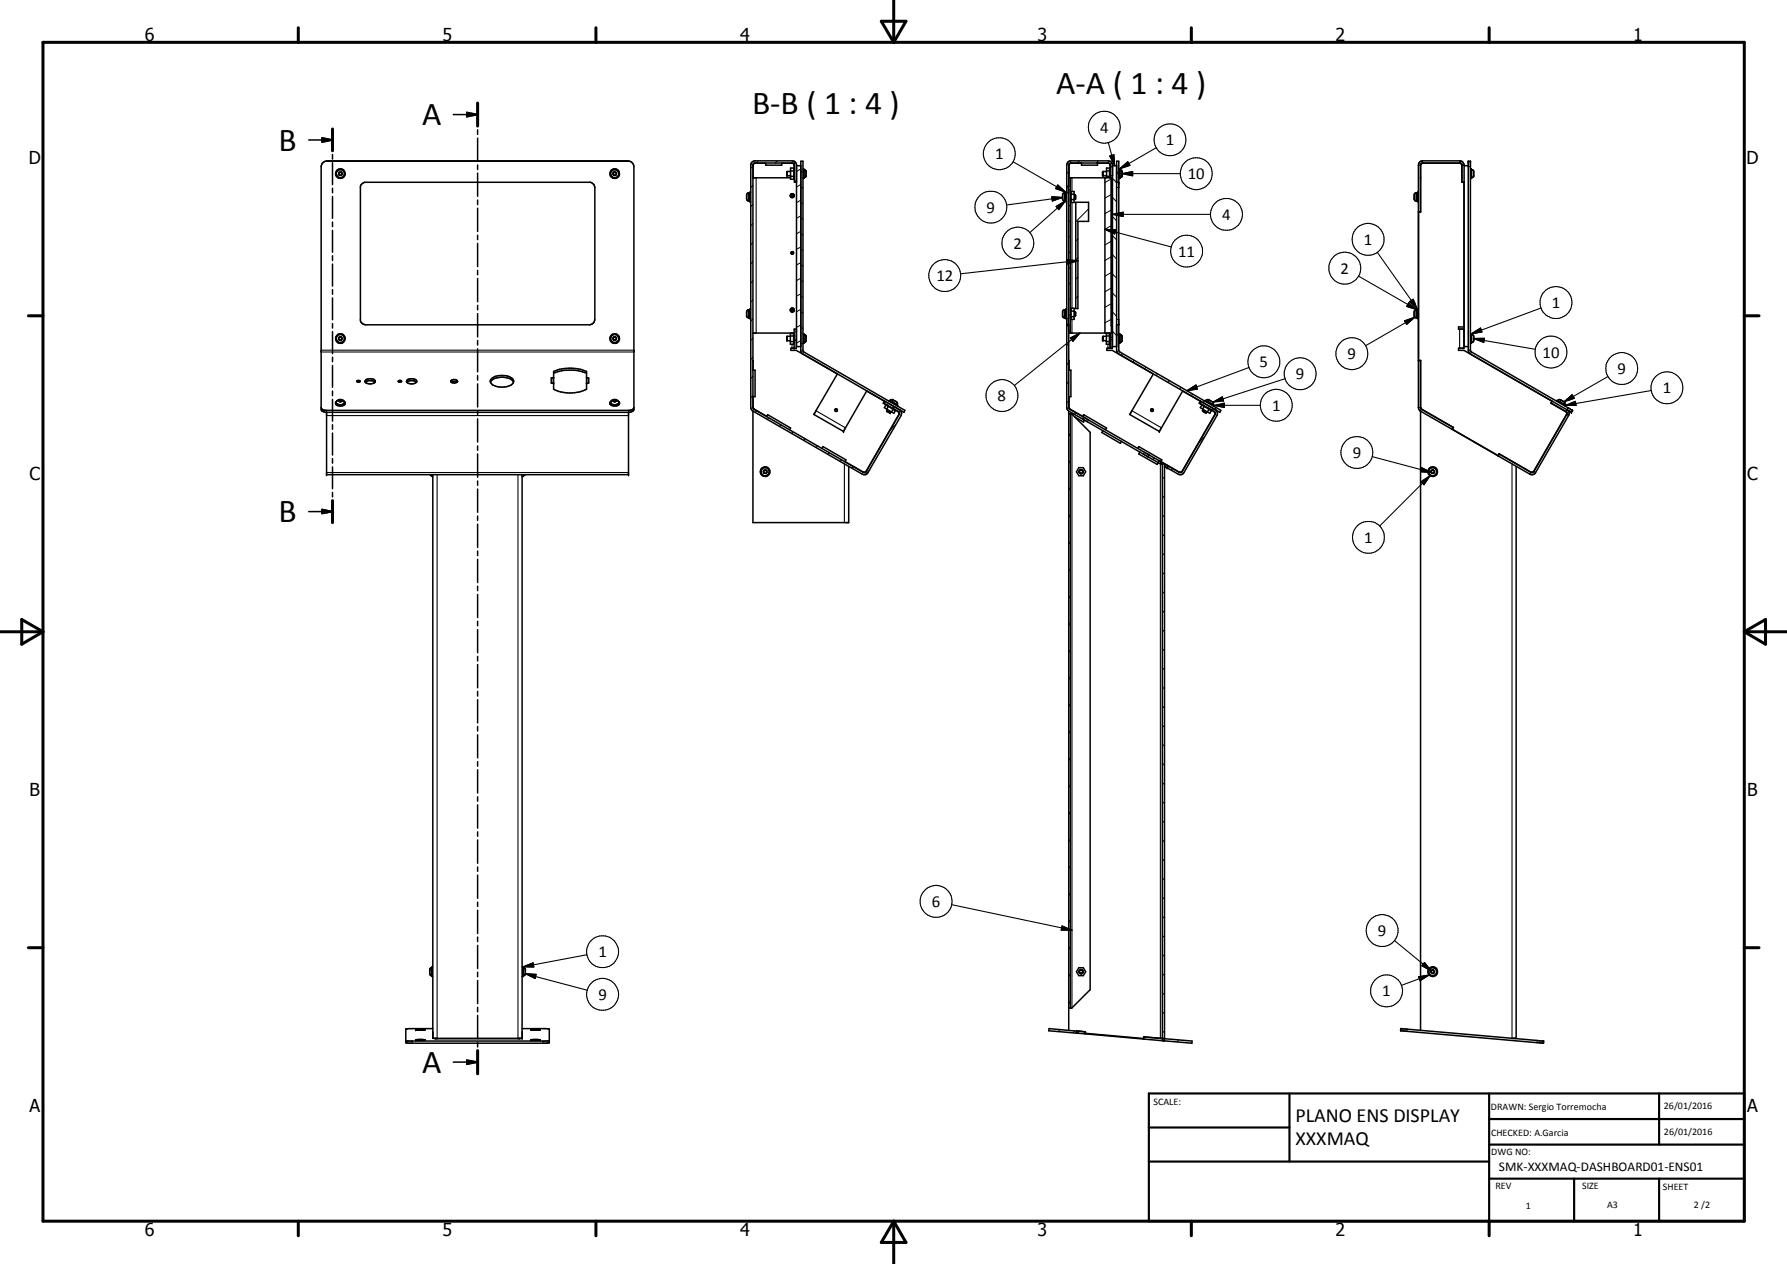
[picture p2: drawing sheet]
<svg xmlns="http://www.w3.org/2000/svg" width="420mm" height="297mm" viewBox="0 0 420 297" stroke-linecap="round" stroke-linejoin="round" font-family="sans-serif">
<g fill="none" stroke="#000" stroke-width=".35">
<path d="M72.6 32.9h5.6M75.7 32.4l2.5 .5-2.5 .5zM75.9 38.3l.6-.4h71.5l.5 .2 .4 .6 .1 .5v57.1l-.1 .2-.9 .4h-71.5l-.8-.3-.2-.3v-57.1zM76.8 37.9h71M78.2 30.3v5.1M78.2 36.3v1.1M78.2 38.2v5.2M106.6 26.9h5.7M109.8 26.4l2.5 .5-2.5 .5zM112.3 24.2v5.4M112.3 30.5v1.1M112.3 32.5v5.4"/>
<path d="M112.3 38.8v1M177.1 38.8l-.1 57M177.2 38.4l-.2 .4M177.4 38.4l-.3 .4M180 38.3v.5h3.8v-.5M186.3 38.3l-8.9 .1M186.3 38.3l.5 .4M186.3 38.4l.4 .3M186.7 38.7l.1 4.1h.5M187.3 38.9h1M188.3 37.9h.5v44.6l24 13.9-.3 .5-23.7-13.7-.4-.5zM188.8 39.7h.2v2.3h-.2"/>
<path d="M189 39.9l.5 .3v1.2l-.5 .4M251.3 38.7v57.1l.3 .3 2.9 1.7M251.4 38.7v3.1M251.8 38.3l-.5 .4M251.8 38.4l-.4 .3M254.3 38.3v.5h3.8v-.5M260.6 38.3l-8.8 .1M260.6 38.3l.4 .4M260.6 38.4l.3 .1 .2 .3-.1 3M261.6 38.9h.9M262.5 37.9h.5l.1 44.6 24 13.9-.3 .5-23.8-13.7-.3-.5-.2-.4zM263 39.7h.3v2.3h-.3"/>
<path d="M263.3 39.9l.5 .3v1.2l-.5 .4M334.1 38.5l-.1 .3v11M334.1 38.5l-.1 11.3h-.5M334.5 38.3h8.7M334.5 38.3l-.4 .2M334.5 38.4l-.4 .1M343.2 38.3l.5 .2M343.2 38.4l.4 .1M343.7 38.5v.2M343.7 38.7v4.1h.5M344.2 38.9h1M345.2 37.9h.5l.1 44.6 23.9 13.9-.2 .5-23.8-13.7-.4-.5-.1-.4z"/>
<path d="M345.7 39.7h.2v2.3h-.2M345.9 39.9l.6 .3v1.2l-.6 .4M78.2 44.2v1.1M78.2 46.2v5.1M78.2 52.2v1.1M78.2 54.1v5.2M79.8 40.5h.4l.2 .3-.2 .3h-.4l-.1-.3zM84.9 43.4l.8-.6 53.4 .1 .5 .5 .3 .7v31a1.3 1.3 0 0 1-1.3 1.2h-52.6l-.7-.2-.6-.8v-31.4zM112.3 40.7v5.4M112.3 47v1.1M112.3 48.9v5.5M112.3 55.3v1"/>
<path d="M112.3 57.2v5.5M144.3 40.5h.4l.2 .3-.2 .3h-.4l-.1-.3zM176.1 45.3v1.9M176.3 45.3h-.4l-.4 .5 .1 1.2 .7 .2M176.3 46.4l-.2 .1M176.3 46.2l-.2 .2M176.5 45.2h-.2v2.2h.2M177 41.8h8.9M185.1 41.3h.8M185.1 40.3h.8M185.1 40.3v1M185.9 40.2h.9"/>
<path d="M185.9 41.4h.7M186.1 59.3l.3-.1 .1 .3-.3 .1zM186.1 45.8h.4v.3h-.4zM186.6 41.6h.2M186.6 41.8h.2M186.8 40.5h-.2v1.5h.2M186.8 40h-.2v-.5h-.7v2.6h.9M250.4 45.3v1.9M250.6 45.3h-.5l-.3 .3v1.3l.2 .3h.6M250.6 46.4l-.2 .1M250.6 46.2l-.2 .2M250.8 43.8h.5"/>
<path d="M250.8 45.2h-.2v2.2h.2M251.3 41.8h10v36.5h-10M251.7 45h.8v2.6h-.7v-.5h-.1M251.7 45.1h.1v1.6h-.1M251.7 45.5h.1M251.7 46.9h.8M251.7 41.8v36.5M251.8 45.6h.7M252.5 45.8h.3M252.5 46.8h.3M252.8 45.8v1M252.8 45.8l.1 .1-.1 .9"/>
<path d="M252.9 47.5h3v4.5h-2.5v20.5h-.5zM259.4 41.3h.8M259.4 40.3v1M259.4 40.3l-.2 .1 .2 .9M259.4 40.3h.8M259.8 41.8v36.5M260.2 40.2h.9M260.2 41.4h.7M260.9 41.6h.2M261.1 40.5h-.2v1.3M261.1 41.3h.5M261.1 40h-.2v-.5h-.7v2.3"/>
<path d="M261.3 42.5v34M261.3 41.8l.3 .5M262.5 42.8h.5M333.1 45.3v1.9M333.3 45.3h-.5l-.3 .3v1.3l.2 .3h.6M333.3 46.4l-.2 .1M333.3 46.2l-.2 .2M333.5 45.2h-.2v2.2h.2M333.5 49.8h.5M334 41.8h.1M343.7 41.3h.1M343.7 41.8h.1"/>
<path d="M343.7 40.3h.1M78.2 60.1v1.1M78.2 62.1v5.1M78.2 68.1v1M78.2 70v5.1M78.2 76v1.1M78.2 77.9v5.2M79.8 79.2h.4l.2 .3-.2 .4h-.4l-.1-.4zM112.3 63.5v1.1M112.3 65.4v5.5M112.3 71.8v1M112.3 73.7v5.5"/>
<path d="M144.3 79.2h.4l.2 .3-.2 .4h-.4l-.1-.4zM176.1 72.8v1.9M176.3 72.8h-.4l-.4 .5 .1 1.2 .7 .2M176.3 73.8l-.2 .1M176.3 73.7l-.2 .1M176.5 72.6h-.2v2.3h.2M177 78.3h9.7M185.1 79h.7M185.1 79v1.1M185.8 79h.8M185.8 78.3v2.6h.8v-.5h.1M186.1 72.8l.2-.2 .2 .4h-.4z"/>
<path d="M186.6 78.9h.1M186.7 78.4h-.1v1.5h.1M187.2 79h.1M187.3 77.9l-.1 .1M188.8 78.4h.2v2.3h-.2M189 78.6l.5 .3v1.3l-.5 .3M250.4 72.8v1.9M250.6 72.8h-.5l-.3 .4v1.2l.3 .3h.5M250.6 73.8l-.2 .1M250.6 73.7l-.2 .1M250.8 76.3h.5M250.8 72.6h-.2v2.3h.2"/>
<path d="M251.7 72.6h.1v1.5h-.1M251.7 72.4h.8v2.7h-.7v-.6h-.1M251.7 73h.1M251.7 74.4h.8M251.8 73.1h.7M252.5 73.3h.3M252.5 74.3h.3M252.8 73.3v1M252.8 73.3l.1 .1-.1 .9M259.4 79v1.1M259.4 79l-.2 .2 .2 .9M259.4 79h.7"/>
<path d="M260.1 79h.9M260.1 78.3v2.6h.9M260.8 78.3v.5h.2M261 79.2h-.2v1.5h.2M261 78.3v3.5M261.5 78v3.8h-1.2v.5h1.2l9.6 5.6-5.5 9.5 7 4 5.5-9.5M261.5 79h.1M261.6 77.8l-.3 .4M262.5 76.3h.5M263 78.4h.3v2.3h-.3M263.3 78.6l.5 .3v1.3l-.5 .3M333.1 72.8v1.9"/>
<path d="M333.3 72.8h-.5l-.3 .4v1.2l.3 .3h.5M333.3 73.8l-.2 .1M333.3 73.7l-.2 .1M333.5 72.6h-.2v2.3h.2M344.2 79h.1M344.2 76.8h-1.3v.5h1.3M344.2 77.9v.1M345.7 78.4h.2v2.3h-.2M345.9 78.6l.6 .3v1.3l-.6 .3M75.5 95.8l.2 .4 .8 .2h71.5l.7-.1 .3-.5M76.8 96.9v14.6h71v-14.6M78.2 83.9v1.1"/>
<path d="M78.2 85.9v5.1M78.2 91.9v1.1M78.2 93.9v5.1M78.2 99.8v1.1M78.9 94.7a1.11 1.11 0 0 0 1.6 .7l.6-.3v-.4M78.9 94.7a1.33 1.33 0 0 0 2.2 0M79.2 94.3l.5-.4h.6a.65 .65 0 0 1 .7 .7 .65 .65 0 0 1-.8 .6 .76 .76 0 0 1-1.1-.8zM79.2 94.3l-.3 .4M79.8 94h.4M79.8 94.4h.4M79.8 94l-.1 .2 .1 .2M79.8 94v.4"/>
<path d="M79.8 94.3l.2 .1M80.2 94l.2 .2-.2 .2M80.2 94.3l-.1 .1M80.2 94v.4M80.9 94.3l.2 .4M83.9 89.5l.5-.1 .3 .3-.6 .1zM85.9 89.8l.7-.3h.8l.8 .3M85.9 89.8a.6 .6 0 0 1 .6-.7 1.45 1.45 0 0 1 1.7 .4v.3M85.9 89.8a1.89 1.89 0 0 0 2.3 0M93.6 89.6l.3-.2 .5 .2-.1 .2h-.5zM95.7 89.8a1.71 1.71 0 0 1 2.1-.1l.1 .1M95.7 89.8a1.82 1.82 0 0 0 2.2 0"/>
<path d="M95.7 89.8a.64 .64 0 0 1 .1-.6 .64 .64 0 0 1 .7-.2 1.04 1.04 0 0 1 1.5 .7l-.1 .1M106.1 89.8l.7-.2 .7 .2M106.1 89.8l-.1-.2a.95 .95 0 0 1 1.6 0l-.2 .2M106.1 89.8l.6 .2 .7-.2M112.3 80v1.1M112.3 82v5.4M112.3 88.3v1M112.3 90.2v5.4M112.3 96.5v1.1M112.3 98.4v5.5M115.3 89.8a3.5 3.5 0 0 1 4.1-1l.9 .4 .4 .6M115.3 89.8a1.41 1.41 0 0 1 1.2-1.4 3.9 3.9 0 0 1 4.2 .8v.6"/>
<path d="M115.3 89.8a3.2 3.2 0 0 0 3.3 1.1l1.7-.5 .4-.6M129.7 88.8h.5M130.2 87.7l.4-.2a10.4 10.4 0 0 1 7.3 .2M130.2 87.3a10.3 10.3 0 0 1 7.7 0v4.1a8.7 8.7 0 0 1-7.7 0zM130.2 88.8h-.5v1.2h.5M137.9 88.8h.5v1.2h-.5M137.9 88.8h.5M143.7 94.3l-.2 .1a.76 .76 0 0 0 .2 .8 .76 .76 0 0 0 .8 .2l.9-.2 .3-.5M143.7 94.3l.6-.4h.5a.65 .65 0 0 1 .6 .7 .65 .65 0 0 1-.8 .6 .71 .71 0 0 1-.7-.1 .71 .71 0 0 1-.2-.8zM144.3 94h.4M144.3 94.4h.4M144.3 94l-.1 .2 .1 .2"/>
<path d="M144.3 94v.4M144.3 94.3l.1 .1M144.7 94l.2 .2-.2 .2M144.7 94.3l-.1 .1M144.7 94v.4M145.4 94.3l.3 .4M145.5 94.6v.1M145.7 94.7a1.43 1.43 0 0 1-2.3 .1M177 96.6l26.1 14.9a.83 .83 0 0 0 1-.5l7.8-13.3 .1-.5-.1-.4-.4-.5-3.5-2-.2 .4 3.4 2 .2 .5-7.9 13.7M177 87h.5v6.2h-.5M177 84.7h.1M177 95.8l.3 .4 25.7 14.8"/>
<path d="M177 96.6v26.2h22.5v-13.2M177.1 95.8l.2 .3M180.2 97.9l.3-.4 5.4 3.1-.2 .4M185.1 80.1h.7M185.8 80.3h.9M186.7 81.8v-4.5h.5v4.5h-1.2v.5h1.2l9.7 5.6-5.5 9.5 6.9 4 5.5-9.5M187.2 80.1h.1M188.3 81.4h-1v-42.8l-.4-.6-.6-.2-9.2 .1-.4 .3-.2 .6v57l.1 .3 .4 .5M196.3 96.3l.4-.2 .2 .4-.5 .1zM203.8 91.9l4.1 2.4-.2 .4 .7 .4M208.4 95l-.5 .8 .6 .3M208.5 96.5l.6 .5h.2"/>
<path d="M208.5 95.1l-.1 .1 1.3 .8 .1-.1M208.5 96.1l1.1 .7M208.5 95.2l.3 .2M208.5 96.5l.8 .5M208.6 96.2l-.1 .3M208.9 95.3l-.1 .2M208.9 95.5l-.4 .6M209 94.3l.1-.2 .6 .3 1.3 .8v.2M209.2 94.2a.63 .63 0 0 1 1.1-.1 .77 .77 0 0 1 .7 1l-.1 .1M209.5 96.7l-.2 .3M210 96.1l-.4 .7M210.1 96.1l1.2 .7 .2 .4-7.9 13.7"/>
<path d="M210.2 96.1l-.1 .2 .4 .2-.3 .6-.6-.3M251.3 87h.5v6.2h-.5M251.3 96.6v145.5M251.3 97.3h.7l4.3 4.3v131l-4.3 4.3h-.7M251.3 96.6l3.2 1.9M251.3 84.7l.1 2.3M251.3 97.2l.4 .1v139.6M251.4 93.2v2.9l3.4 1.9M252.7 98l2.1 1.2 .2-.5M254.5 98.5l15.4 8.9M254.5 97.9l.3-.4 5.4 3.1-.3 .4M254.8 98l-.3 .5"/>
<path d="M254.8 98h.1M254.8 98l15.4 8.9M259.4 80.1h.7M260.1 80.3h.7M260.8 80.3h.2M261.5 80.1h.1M262.5 81.4h-.9l-.1-42.8-.3-.6-.6-.2-9.2 .1-.5 .5-.1 .4v57l.5 .8M278.1 91.9l4.1 2.4-.2 .4 .6 .4M282.6 95l-.4 .8 1.7 1M282.7 95.2l.4 .2M282.7 96.5l.9 .5M282.7 96.5l.1 .1"/>
<path d="M282.8 95.1l-.1 .1 .4 .3M282.8 96.6h.1M282.8 96.6l.6 .4M282.9 96.2l-.2 .3M283.1 95.5l.9 .5v-.1M283.1 95.3l-.1 .2M283.1 95.5l-.3 .6M283.3 94.3l.1-.2 .8 .4 1.1 .7v.2M283.4 97h.1M283.6 94.1l.3-.2 .5 .2a.83 .83 0 0 1 .8 1.1M283.6 94.1l-.1 .1M283.6 97h-.1"/>
<path d="M283.7 96.7l-.1 .3M284.3 96.1l-.4 .7M284.4 96.1l1.2 .7M284.5 96.1l-.1 .2 .4 .2-.3 .6-.6-.3M285.7 97.1l-7.8 13.7-.2 .2h-.4M333.5 84.8h.5M333.5 84.7h.5v11.1l.3 .3 7.4 4.4-.2 .4 10.7 6.2M334 84.7v11.1l.1 .3 7.6 4.4M334 96.6v145.5M344.2 80.1h.1M344.2 81.4h1M364.6 94.7l.3-.4-20.7-12h-1.3v-.5h1.3v-43l-.3-.8-.7-.2-9.2 .1-.4 .5-.1 .4v57l.5 .8 7.4 4.3"/>
<path d="M364.6 94.7l3.6 2.1 .3 .3-.1 .3-7.8 13.4-.5 .2M364.7 94.7l3.5 2 .2 .2M364.9 94.3l-.2 .4M366 95.5h.1M366.2 94.1l1.8 1.1M366.2 94.1l-.2 .2M366.2 94.2a.6 .6 0 0 1 1-.1 .7 .7 0 0 1 .7 1.1M366.9 96h-.1M368 95.2h.1M368 95.2l-.1 .2M368.3 96.9v.5l-7.7 13.4-.2 .2h-.5M368.5 96.3l.4 .5-.1 .9-8 13.7-.9 .1-7.7-4.4"/>
<path d="M75.7 119.7l2.5 .5-2.5 .5zM78.2 101.8v5.1M78.2 107.8v1M78.2 109.7v5.2M78.2 115.7v1.1M78.2 117.6v5.2M101.1 111.5l.5 .3M101.6 111.5v.5h.2M101.8 111.5v132.5h21v-132.5M112.3 104.8v1M112.3 106.7v5.4M112.3 113v1"/>
<path d="M112.3 114.9v5.5M123 111.5v.5h-.2M123.5 111.5l-.5 .3M179.6 110.7l.3-.2 .3 .2v.3l-.3 .2-.3-.2zM193.2 105.4l.3-.5 5.4 3.2-.2 .4M203.5 110.9l-.5 .1M203.6 110.9l-.6 .1M253.6 109.9h1.1l.6 1-.6 .9h-1.1l-.5-.9zM259.3 101.2l-.2 .4 4.3 2.6 .3-.5M267.5 105.4l.2-.5 5.5 3.2-.3 .4M268 106.2l-.3 .5 4.4 2.4 .5-.8M269.9 107.4l2.9 1.6h1v135l-4.9-.3"/>
<path d="M270.2 106.9l2.4 1.4M270.2 106.9l-.3 .5M272.6 108.3l2 1.2M273 108.5l4.3 2.5M273.3 109v135M273.8 109.6l.6 .3M274.4 109.9l2.8 1.6h.7l.3-.2 7.9-13.6 .1-.7-.2-.6-3.7-2.1-.3 .4 3.5 2 .2 .4v.3l-7.8 13.4-.2 .2h-.4M274.6 109.5l2.7 1.5M274.6 109.5l-.2 .4M336.5 110.7l.4-.2 .3 .2v.3l-.3 .2-.4-.2zM341.4 100.9l10.8 6.2M341.7 100.5h.1"/>
<path d="M341.7 100.5l-.3 .4M352.2 107.1l.3-.5 7.4 4.4M352.5 106.7l7.4 4.3M356.5 109.6v134.4h-1M72.6 120.2h5.6M112.3 121.3v1M112.3 123.2v5.5M112.3 129.5v1.1M112.3 131.4v5.5M112.3 137.8v1M112.3 139.7v5.4M112.3 146v1.1"/>
<path d="M112.3 148v5.4M112.3 154.3v1M112.3 156.2v5.4M112.3 162.5v1.1M112.3 164.4v5.5M112.3 170.7v1.1M112.3 172.7v5.4M112.3 179v1M112.3 180.9v5.5M112.3 187.2v1.1M112.3 189.1v5.5M112.3 195.5v1"/>
<path d="M112.3 197.4v5.5M112.3 203.8v1M112.3 205.7v5.4M112.3 212v1M112.3 213.9v5.5M101.6 227.4l-.6 .3v1.3l.6 .3M101.8 227.2h-.2v2.3h.2M112.3 220.2v1.1M112.3 222.2v5.4M112.3 228.5v1M112.3 230.4v5.4M112.3 236.7v1.1"/>
<path d="M112.3 238.6v5.5M122.8 227.2h.2v2.3h-.2M123 227.4l.5 .3v1.3l-.3 .3h-.2M253.6 227.4h1.1l.6 .9-.6 1h-1.1l-.5-1zM336.5 228.2l.4-.2 .3 .2v.3l-.3 .2-.4-.2zM95.4 244.5l.4 .1h32.9l.4-.1M97.7 244.3l2.3 .1-1.9 .1zM97.7 242h2.3zM97.7 242h.1M101.8 241.7l-6.3 .1-.1 3.2 .7 .2 33-.1M102.3 244h19.9M106.6 249.6h5.7"/>
<path d="M109.8 249.1l2.5 .5-2.5 .5zM112.3 245v1M112.3 246.9v5.4M122.8 242.5v1.2M122.8 243h.1M122.8 241.7l6.3 .1v3.2M124.8 244.4l.7-.1 1.5 .1zM124.8 242h2.2M124.8 242h.1M127 242h.1M129.1 245v.1M253.1 242.8l2 .2"/>
<path d="M253.1 242.3l-6.4-.6-.1 .5 6.5 .6M253.1 242.3v.5M253.1 242.3h.5M253.6 242.3l1.6 .2v.3l13.7 1.3v-.4M253.6 242.3l1.6 .2-.1 .5M255.1 243l18.7 1.6M268.9 243.7l4.9 .4M268.9 243.7v.5M273.8 244.1l6.5 .5-.1 .6-6.4-.6M273.8 244.1v.5M329.3 241.7l33.7 2.9-.1 .6-33.6-3z"/>
<circle cx="80" cy="40.8" r=".96"/>
<circle cx="80" cy="40.8" r="1.12"/>
<circle cx="144.5" cy="40.8" r="1.14"/>
<circle cx="144.5" cy="40.8" r=".95"/>
<circle cx="186.3" cy="59.4" r=".31"/>
<circle cx="186.3" cy="46" r=".47"/>
<circle cx="80" cy="79.5" r=".96"/>
<circle cx="80" cy="79.6" r="1.13"/>
<circle cx="144.5" cy="79.6" r=".95"/>
<circle cx="144.5" cy="79.6" r="1.13"/>
<circle cx="186.3" cy="72.9" r=".48"/>
<circle cx="270.9" cy="96.4" r=".31"/>
<circle cx="179.9" cy="110.9" r=".96"/>
<circle cx="179.9" cy="110.8" r="1.12"/>
<circle cx="254.2" cy="110.9" r=".39"/>
<circle cx="254.2" cy="110.8" r=".5"/>
<circle cx="336.8" cy="110.9" r=".96"/>
<circle cx="336.9" cy="110.8" r="1.12"/>
<circle cx="254.2" cy="228.4" r=".39"/>
<circle cx="254.2" cy="228.4" r=".51"/>
<circle cx="336.9" cy="228.3" r=".94"/>
<circle cx="336.9" cy="228.3" r="1.11"/>
</g>
<g fill="none" stroke="#000" stroke-width=".25">
<path d="M189 39.9h.1M189 39.9v1.9M238.2 38l12.4 7.2M260.6 33.5l1.5 5.4M260.9 36.7l1-.3 .2 2.5zM263.3 39.7l1.9-1.7 .5 .9zM263.3 39.9h.1M263.3 39.9v1.9M271.9 34.7l-8.6 5M333.5 38.8h.5M334.5 37.8v.5M343.2 37.8v.5"/>
<path d="M343.7 38.8h.5M345.2 39.2h.5M346 39.9h.1M346 39.9v1.9M176.1 45.3v1.9M176.2 46.4h.1M177.8 41.8v36.5M247.3 46.2l2.5 .2-2.4 .8zM248.3 48.5l2.2-1.3-1.5 2.1zM248.7 43.5l1.9 1.7-2.4-.9zM249.8 46.4l-13.1 1.8M250.3 45.3v1.9"/>
<path d="M250.4 46.4h.1M250.5 47.2l-8.4 7.5M250.8 45.3h.5M252 41.8v3.2M252 47.6v24.8M259.8 53.9l2.5 .1-.2 1zM259.8 53.9l15.6 4.1M261.3 41.8h.3M261.6 50.4l2.5-.5v1zM261.6 50.4h23M262.5 44.1h.5M263.8 40.8l2.5-.5v1z"/>
<path d="M263.8 40.8h13.7M323.8 59.3l8.4 11.8M333 45.3v1.9M333.1 46.4h.1M176.1 72.8h.1M176.1 72.8v1.9M176.2 73.8v.1M186.2 78.3h.1M189 78.6v1.9M250.3 72.8h.1M250.3 72.8v1.9M250.4 73.8v.1"/>
<path d="M250.8 74.8h.5M250.9 61l2.5 .3-2.4 .7zM251.7 79.4l2.2-1.1-1.6 1.9zM252 75.1v3.2M253.4 61.3l-27.6 3M253.9 78.3l-15.4 12.3M260.5 78.3h.1M261 79.8h.5M261 79.3h.5M262.5 75.1h.5M263.3 78.6v1.9M319.4 64.9l12.1 7"/>
<path d="M330.2 75.4l2.4-.9-1.9 1.7zM331.1 71.3l-.4 .7 1.2 .4M331.2 71.2h.1M331.2 71.1l2 1.7-2.5-.8zM331.4 70.9l.9-.6 1 2.3zM331.5 70.8v.1M331.6 70.8l.7-.5 .5 1.1M332.6 74.5l-11.5 6.7M332.9 72.8h.3M333 72.8h.1M333 72.8v1.9M333 72.7l.2 .1"/>
<path d="M333.1 73.8v.1M333.2 72.5l.1 .1-.1-.1M343.2 77.3v4.5M345.9 78.4l2.2-1.3 .3 .9zM346 78.6v1.9M346.5 79.5h2.5l-.1 1zM346.5 79.5l14.5 2.6M362.3 72.4l-16.4 6M75.5 82.7h73.5M75.5 82.3h73.5M76.8 97.7h71M76.8 96.4v.5"/>
<path d="M79.1 94.6a1.19 1.19 0 0 0 1.9 0M79.7 94h.5l.3 .2-.5 .2h-.3l-.1-.2zM143.6 94.6a1.2 1.2 0 0 0 1.9 0M144 94.1l.3-.1 .6 .1a.47 .47 0 0 1-.4 .3 .47 .47 0 0 1-.5-.3zM147.8 96.4v.5M186.2 80.9v.9M191.8 96.5l7 4M209.3 94.1h.1M209.3 94.1l1.6 1M210.9 95.1h.1M252 97.3v139.6M255.9 98.7l-.3 .4"/>
<path d="M260.5 80.9v.9M266.1 96.5l7 4M279 91.8l2.2-1.3 .3 .9zM283.6 94.1l1.6 1M285.1 94.5l2.3-1.2 .3 .9zM285.3 95.2l2.6-.5v1.1zM285.4 94.4l-.3 .1M285.4 94.5h-.3M285.5 95.2h-.2h.2M285.7 94.2l1.7-.9 .3 .9h-.2M286.2 95.2h10.1M287.5 94.8l.4-.1v1.1l-2.1-.5"/>
<path d="M293.7 86.4l-14.7 5.4M302.2 89l-16.2 5.2M333.5 95.8h.5M334.2 96.2l-.2 .4M345.2 82.3h.5M346 82.7l-.3 .5M366.3 94.1h.1M366.3 94.1v.1M366.3 94.2l1.6 .9M367.7 94.4l1.9-1.6 .6 .8zM367.9 94.3l-.2 .1M368 94.4h-.3"/>
<path d="M368 95.2l2.4-.9 .2 1zM368.2 95.2h-.2M368.3 95.2h-.3M368.4 97.4l.4 .3M368.5 96.3l-.3 .4M368.6 95.8l-.2 .5M368.7 94.1l1.5-.5-.6-.8-1.9 1.6M369 94.9l1.4-.6 .2 1-2.6-.1M378.1 88.5l-10 5.7M388.2 91.8l-19.7 3.4M76.8 111h71M101.5 111.5v.3"/>
<path d="M102.8 111.5v132.5M121.8 111.5v132.5M123.1 111.5v.3M198.5 109v13.8M269.1 106.3l-.3 .4M272.8 109v135M273 108.5l-.3 .5M274.2 109.3l-.2 .4M322.7 107.3l13.8 3.7M334.1 113.2l2.1-1.4-1.4 2.1zM334.3 109.9l2.2 1.1-2.5-.1zM336.1 111.9l-1.3 2-.7-.7 1.9-1.3-11.6 11.7"/>
<path d="M355.5 109v135M359.9 111l-.2 .4M360.6 110.8l.4 .2M223.8 212.6l28.2 6M249.7 217.6l2.3 1h-2.5zM101.5 229.3h.1M101.5 227.4v1.9M123 227.2l2.3-.9 .2 .9zM123.1 229.3h.1M123.1 227.4v1.9M123.5 228.8l2.6 .2-.3 1zM123.5 228.8l14.6 3.9"/>
<path d="M138 224.4l-15 2.8M327.9 221l8.6 7.2M333.5 229.5l2.6-.4-2.2 1.4zM334.9 226.2l1.6 2-2.2-1.3zM336.1 229.1l-6.6 2.5M96.9 244.6v.6M127.7 244.6v.6M253.6 242.3v.5M273.3 244.1v.5M330.8 241.9v.5M361.5 244.5l-.1 .5"/>
<circle cx="235" cy="36.1" r="3.8"/>
<circle cx="259.6" cy="29.9" r="3.7"/>
<circle cx="275.1" cy="32.9" r="3.7"/>
<circle cx="80" cy="40.8" r=".49"/>
<circle cx="144.5" cy="40.8" r=".48"/>
<circle cx="186.3" cy="46" r=".42"/>
<circle cx="233" cy="48.7" r="3.7"/>
<circle cx="239.3" cy="57.1" r="3.7"/>
<circle cx="279" cy="59" r="3.7"/>
<circle cx="281.2" cy="40.8" r="3.8"/>
<circle cx="288.4" cy="50.4" r="3.8"/>
<circle cx="321.7" cy="56.2" r="3.8"/>
<circle cx="80" cy="79.6" r=".48"/>
<circle cx="144.5" cy="79.6" r=".47"/>
<circle cx="186.3" cy="72.9" r=".45"/>
<circle cx="222.1" cy="64.8" r="3.8"/>
<circle cx="316.2" cy="63" r="3.8"/>
<circle cx="365.9" cy="71.1" r="3.8"/>
<circle cx="235.6" cy="93" r="3.7"/>
<circle cx="297.2" cy="85" r="3.7"/>
<circle cx="300.1" cy="95.3" r="3.7"/>
<circle cx="305.7" cy="87.8" r="3.7"/>
<circle cx="317.9" cy="83.1" r="3.8"/>
<circle cx="364.7" cy="82.7" r="3.7"/>
<circle cx="381.3" cy="86.6" r="3.8"/>
<circle cx="391.9" cy="91.1" r="3.7"/>
<circle cx="179.9" cy="110.8" r=".47"/>
<circle cx="319" cy="106.3" r="3.7"/>
<circle cx="336.9" cy="110.8" r=".48"/>
<circle cx="321.7" cy="126.3" r="3.8"/>
<circle cx="220.1" cy="211.8" r="3.7"/>
<circle cx="325" cy="218.7" r="3.8"/>
<circle cx="141.7" cy="223.7" r="3.8"/>
<circle cx="141.7" cy="233.7" r="3.8"/>
<circle cx="326" cy="232.9" r="3.8"/>
<circle cx="336.9" cy="228.4" r=".47"/>
</g>
<g fill="#000">
<circle cx="345.2" cy="37.9" r=".18"/>
<circle cx="345.7" cy="37.9" r=".18"/>
<circle cx="185" cy="40.4" r=".18"/>
<circle cx="185" cy="41.2" r=".18"/>
<circle cx="189.5" cy="41.3" r=".18"/>
<circle cx="252.9" cy="46.7" r=".18"/>
<circle cx="259.2" cy="41.2" r=".18"/>
<circle cx="259.2" cy="40.4" r=".18"/>
<circle cx="261.1" cy="41.3" r=".18"/>
<circle cx="263" cy="42.8" r=".18"/>
<circle cx="263.8" cy="41.3" r=".18"/>
<circle cx="346.5" cy="41.3" r=".18"/>
<circle cx="175.5" cy="74.2" r=".18"/>
<circle cx="176.1" cy="72.8" r=".18"/>
<circle cx="176.3" cy="72.6" r=".18"/>
<circle cx="185" cy="79.9" r=".18"/>
<circle cx="249.8" cy="74.2" r=".18"/>
<circle cx="250.4" cy="72.8" r=".18"/>
<circle cx="250.6" cy="72.6" r=".18"/>
<circle cx="252.8" cy="73.3" r=".18"/>
<circle cx="259.2" cy="79.9" r=".18"/>
<circle cx="332.5" cy="74.2" r=".18"/>
<circle cx="333.1" cy="72.8" r=".18"/>
<circle cx="333.3" cy="72.6" r=".18"/>
<circle cx="130.2" cy="90" r=".18"/>
<circle cx="137.9" cy="90" r=".18"/>
<circle cx="186.7" cy="81.8" r=".18"/>
<circle cx="208.5" cy="96.5" r=".18"/>
<circle cx="209.1" cy="94.1" r=".18"/>
<circle cx="209.3" cy="97" r=".18"/>
<circle cx="210" cy="94" r=".18"/>
<circle cx="283.4" cy="94.1" r=".18"/>
<circle cx="284.3" cy="94" r=".18"/>
<circle cx="285.3" cy="95.2" r=".18"/>
<circle cx="366.1" cy="94.1" r=".18"/>
<circle cx="366.9" cy="94" r=".18"/>
<circle cx="369.5" cy="96.9" r=".18"/>
<circle cx="369.7" cy="96.4" r=".18"/>
<circle cx="76.8" cy="111.5" r=".18"/>
<circle cx="147.8" cy="111.5" r=".18"/>
<circle cx="198.3" cy="101.4" r=".18"/>
<circle cx="272.6" cy="101.4" r=".18"/>
<circle cx="273.3" cy="109" r=".18"/>
<circle cx="274.4" cy="109.9" r=".18"/>
<circle cx="274.6" cy="109.5" r=".18"/>
<circle cx="101" cy="227.9" r=".18"/>
<circle cx="123.5" cy="227.9" r=".18"/>
<circle cx="97.7" cy="242" r=".18"/>
<circle cx="97.7" cy="244.4" r=".18"/>
<circle cx="101.8" cy="243.7" r=".18"/>
<circle cx="101.8" cy="242.5" r=".18"/>
<circle cx="101.8" cy="243" r=".18"/>
<circle cx="122.8" cy="244" r=".18"/>
<circle cx="124.8" cy="244.4" r=".18"/>
<circle cx="127" cy="244.4" r=".18"/>
<circle cx="253.1" cy="242.3" r=".18"/>
<circle cx="273.3" cy="244" r=".18"/>
<circle cx="329.3" cy="241.7" r=".18"/>
</g>
<g fill="none" stroke="#000" stroke-width=".71">
<path d="M10.1 9.9h400v277.1h-400zM70.1 6.5v3.4M140.1 6.5v3.4M207.2 5h5.8l-2.9 4.9zM210.1 0v9.9M280.1 6.5v3.4M350.1 6.5v3.4M78.2 30.3v5.1M112.3 24.2v5.4M6.7 74.2h3.4M410.1 74.2h3.5M78.2 117.6v5.2"/>
<path d="M.1 148.5h10M5.1 145.6l5 2.9-5 2.9zM410.1 148.5h10M410.1 148.5l5-2.9v5.8zM6.7 222.7h3.4M410.1 222.7h3.5M112.3 246.9v5.4M70.1 287v3.4M140.1 287v3.4M210.1 287v10M210.1 287l2.9 5h-5.8zM280.1 287v3.4"/>
<path d="M350.1 287v3.4"/>
</g>
<path d="M270.1 257h140v30h-140zM303.2 257v16M350.1 257v30M390.1 257v12M270.1 265h33.1M270.1 273h80M350.1 277h60M350.1 269h60M350.1 263h60M370.1 277v10M390.1 277v10" fill="none" stroke="#000" stroke-width=".51"/>
<g fill="#000">
<path d="M75.7 32.4l2.5 .5-2.5 .5zM109.8 26.4l2.5 .5-2.5 .5zM260.9 36.7l1-.3 .2 2.5zM263.3 39.7l1.9-1.7 .5 .9zM247.3 46.2l2.5 .2-2.4 .8zM248.7 43.5l1.9 1.7-2.4-.9zM248.3 48.5l2.2-1.3-1.5 2.1zM259.8 53.9l2.5 .1-.2 1zM261.6 50.4l2.5-.5v1zM263.8 40.8l2.5-.5v1zM250.9 61l2.5 .3-2.4 .7zM330.2 75.4l2.4-.9-1.9 1.7z"/>
<path d="M331.2 71.1l2 1.7-2.5-.8zM331.4 70.9l.9-.6 1 2.3zM345.9 78.4l2.2-1.3 .3 .9zM346.5 79.5h2.5l-.1 1zM251.7 79.4l2.2-1.1-1.6 1.9zM279 91.8l2.2-1.3 .3 .9zM285.1 94.5l2.3-1.2 .3 .9zM285.3 95.2l2.6-.5v1.1zM367.7 94.4l1.9-1.6 .6 .8zM368 95.2l2.4-.9 .2 1zM334.3 109.9l2.2 1.1-2.5-.1zM334.1 113.2l2.1-1.4-1.4 2.1z"/>
<path d="M75.7 119.7l2.5 .5-2.5 .5zM249.7 217.6l2.3 1h-2.5zM123 227.2l2.3-.9 .2 .9zM123.5 228.8l2.6 .2-.3 1zM333.5 229.5l2.6-.4-2.2 1.4zM334.9 226.2l1.6 2-2.2-1.3zM109.8 249.1l2.5 .5-2.5 .5z"/>
</g>
<g fill="none" stroke="#000" stroke-width=".24">
<path d="M177 39.1l-.5 .4M178.3 37.8l-.5 .5M182.8 37.8l-.5 .5M187 38.1l-.4 .4M188.3 39.7l-1 .6M253.8 37.8l-.5 .5M258.3 37.8l-.5 .5M261.6 39l-.5 .5M177 57l-.5 .5M177 52.5l-.5 .5M177 48l-.5 .6M177 43.6l-.5 .5"/>
<path d="M187.3 42.3l-.5 .5M188.3 58l-1 .6M188.3 54.4l-1 .5M188.3 50.7l-1 .6M188.3 47l-1 .6M188.3 43.3l-1 .6M188.3 58.6l.5 .2M188.3 54.9l.5 .3M188.3 51.2l.5 .3M188.3 47.6l.5 .3M188.3 43.9l.5 .3M188.3 40.3l.5 .2"/>
<path d="M251.3 40.3l-.5 .5M251.3 59.2l.4 .2M251.3 55.5l.4 .3M251.3 51.9l.4 .2M251.3 48.2l.4 .2M251.3 44.5l.4 .2M253 47.5l-.1 .1M253.4 56.1l-.5 .5M255.9 49.1l-3 3M261.3 56.7l-1.5 .9M261.3 53l-1.5 .9M261.3 49.4l-1.5 .8"/>
<path d="M261.3 45.7l-1.5 .9M261.3 42l-1.5 .9M261.6 59.9l.9 1M261.6 55.4l.9 1M261.6 50.9l.9 1M261.6 46.4l.9 1M261.6 41.9l.9 1M263 40.1l-.5 .8M177 79.5l-.5 .5M177 75l-.5 .5M177 70.5l-.5 .5M177 66l-.5 .5"/>
<path d="M177 61.5l-.5 .5M187.2 79.6l-.5 .9M188.3 76.4l-1 .6M188.3 72.7l-1 .6M188.3 69l-1 .6M188.3 65.4l-1 .6M188.3 61.7l-1 .6M188.3 76.9l.5 .3M188.3 73.2l.5 .3M188.3 69.6l.5 .2M188.3 65.9l.5 .3M188.3 62.2l.5 .3"/>
<path d="M251.2 76.3l-.4 .4M251.3 77.5l.4 .3M251.3 73.9l.4 .2M251.3 70.2l.4 .2M251.3 66.5l.4 .3M251.3 62.9l.4 .2M253.4 69.6l-.5 .5M253.4 65.1l-.5 .5M253.4 60.6l-.5 .5M261.3 75.1l-1.5 .8M261.3 71.4l-1.5 .8M261.3 67.7l-1.5 .9"/>
<path d="M261.3 64.1l-1.5 .8M261.3 60.4l-1.5 .8M261.6 77.9l.9 1M261.6 73.3l.9 1M261.6 68.9l.9 .9M261.6 64.4l.9 1M263 78.1l-.5 .9M177 93l-.5 .5M177 88.4l-.5 .5M177 83.9l-.5 .6M177.9 96.5l-.3 .4M180.8 98.2l-.4 .4"/>
<path d="M183.6 99.8l-.4 .4M188.3 80.1l-1 .5M188.3 80.6l.5 .3M210.3 95.6l-.4 .4M210.6 99.8l-1.4 1.3M251.3 94.1l-.5 .6M251.3 89.7l-.5 .5M251.3 85.2l-.5 .5M251.3 80.7l-.5 .5M253 97l-.4 .3M263.9 83.1l-.3 .4M266.6 84.7l-.2 .4"/>
<path d="M269.4 86.3l-.3 .4M272.1 87.8l-.2 .5M274.9 89.5l-.3 .4M277.7 91l-.3 .4M280.4 92.6l-.3 .4M282.5 94.4l-.4 .3M283.2 94.2l-.3 .4M285.3 96.1l-.3 .3M285.9 95.8l-.2 .4M186.5 101.5l-.4 .4M189.3 103.1l-.4 .4M192.2 104.8l-.4 .3"/>
<path d="M195 106.4l-.4 .4M197.9 108l-.4 .4M200.7 109.7l-.4 .3M204.5 110.4l-1.1 1.1M251.3 114.6l.4 .6M251.3 108.2l.4 .7M251.3 101.9l.4 .6M271.4 107.7l-.4 .3M273.3 116.5l.5 .5M273.3 112.1l.5 .4M275.7 110.1l-.3 .4M283.2 102.6l-1.3 1.4"/>
<path d="M251.3 140l.4 .6M251.3 133.6l.4 .7M251.3 127.3l.4 .6M251.3 120.9l.4 .7M273.3 139l.5 .5M273.3 134.5l.5 .5M273.3 130l.5 .5M273.3 125.5l.5 .5M273.3 121l.5 .5M251.3 159l.4 .7M251.3 152.7l.4 .6M251.3 146.3l.4 .7"/>
<path d="M273.3 156.9l.5 .5M273.3 152.4l.5 .6M273.3 148l.5 .5M273.3 143.5l.5 .5M251.3 178.1l.4 .6M251.3 171.7l.4 .7M251.3 165.4l.4 .6M273.3 179.4l.5 .5M273.3 174.9l.5 .5M273.3 170.4l.5 .5M273.3 165.9l.5 .5M273.3 161.4l.5 .5"/>
<path d="M251.3 197.1l.4 .7M251.3 190.8l.4 .6M251.3 184.4l.4 .7M273.3 197.4l.5 .5M273.3 192.9l.5 .4M273.3 188.4l.5 .4M273.3 183.9l.5 .5M251.3 216.2l.4 .6M251.3 209.8l.4 .7M251.3 203.5l.4 .6M273.3 219.8l.5 .5M273.3 215.3l.5 .5"/>
<path d="M273.3 210.8l.5 .5M273.3 206.3l.5 .5M273.3 201.8l.5 .6M251.3 235.2l.4 .7M251.3 228.9l.4 .6M251.3 222.5l.4 .7M273.3 237.7l.5 .6M273.3 233.3l.5 .5M273.3 228.8l.5 .5M273.3 224.3l.5 .5M249.2 241.9l-.3 .5M252.6 242.2l-.2 .5"/>
<path d="M273.3 242.2l.5 .5M277.1 244.4l-.3 .5"/>
</g>
<g font-size="7.9">
<text x="248.3" y="22">A-A ( 1 : 4 )</text>
<text x="99.3" y="29.5">A</text>
<text x="176.8" y="26.8">B-B ( 1 : 4 )</text>
<text x="65.5" y="35.4">B</text>
<text x="65.5" y="122.7">B</text>
<text x="99.3" y="252.1">A</text>
</g>
<g font-size="4.7">
<text x="304.6" y="263.6">PLANO ENS DISPLAY</text>
<text x="304.6" y="269">XXXMAQ</text>
</g>
<g font-size="4.2">
<text x="34" y="9.6">6</text>
<text x="104" y="9.6">5</text>
<text x="174" y="9.6">4</text>
<text x="244" y="9.6">3</text>
<text x="314" y="9.6">2</text>
<text x="384" y="9.6">1</text>
<text x="6.8" y="38.7">D</text>
<text x="410.6" y="38.7">D</text>
<text x="7" y="112.9">C</text>
<text x="410.8" y="112.9">C</text>
<text x="7" y="187.1">B</text>
<text x="410.8" y="187.1">B</text>
<text x="7" y="261.4">A</text>
<text x="410.8" y="261.4">A</text>
<text x="34" y="290.4">6</text>
<text x="104" y="290.4">5</text>
<text x="174" y="290.4">4</text>
<text x="244" y="290.4">3</text>
<text x="314" y="290.4">2</text>
<text x="384" y="290.4">1</text>
</g>
<g font-size="3.9">
<text x="258.6" y="31.2">4</text>
<text x="274.1" y="34.1">1</text>
<text x="234" y="37.4">1</text>
<text x="279.3" y="42.1">10</text>
<text x="232" y="50">9</text>
<text x="287.3" y="51.6">4</text>
<text x="238.3" y="58.4">2</text>
<text x="320.7" y="57.5">1</text>
<text x="277" y="60.3">11</text>
<text x="315.2" y="64.3">2</text>
<text x="220.2" y="66">12</text>
<text x="364.9" y="72.4">1</text>
<text x="296.2" y="86.3">5</text>
<text x="304.7" y="89.1">9</text>
<text x="316.9" y="84.4">9</text>
<text x="362.7" y="84">10</text>
<text x="380.3" y="87.9">9</text>
<text x="234.6" y="94.3">8</text>
<text x="390.9" y="92.4">1</text>
<text x="299.1" y="96.5">1</text>
<text x="318" y="107.6">9</text>
<text x="320.7" y="127.6">1</text>
<text x="219.1" y="213.1">6</text>
<text x="324" y="220">9</text>
<text x="140.7" y="224.9">1</text>
<text x="140.7" y="234.9">9</text>
<text x="325" y="234.1">1</text>
</g>
<text font-size="3.1" x="352.4" y="275.1">SMK-XXXMAQ-DASHBOARD01-ENS01</text>
<g font-size="2.4">
<text x="271.2" y="259.7">SCALE:</text>
<text x="350.6" y="260.8">DRAWN: Sergio Torremocha</text>
<text x="391.2" y="260.6">26/01/2016</text>
<text x="350.6" y="267">CHECKED: A.Garcia</text>
<text x="391.2" y="266.7">26/01/2016</text>
<text x="350.6" y="271.4">DWG NO:</text>
<text x="351.6" y="279.3">REV</text>
<text x="372" y="279.4">SIZE</text>
<text x="391" y="279.6">SHEET</text>
<text x="358.7" y="284.1">1</text>
<text x="377.9" y="283.8">A3</text>
<text x="398.3" y="283.8">2 /2</text>
</g>
</svg>
